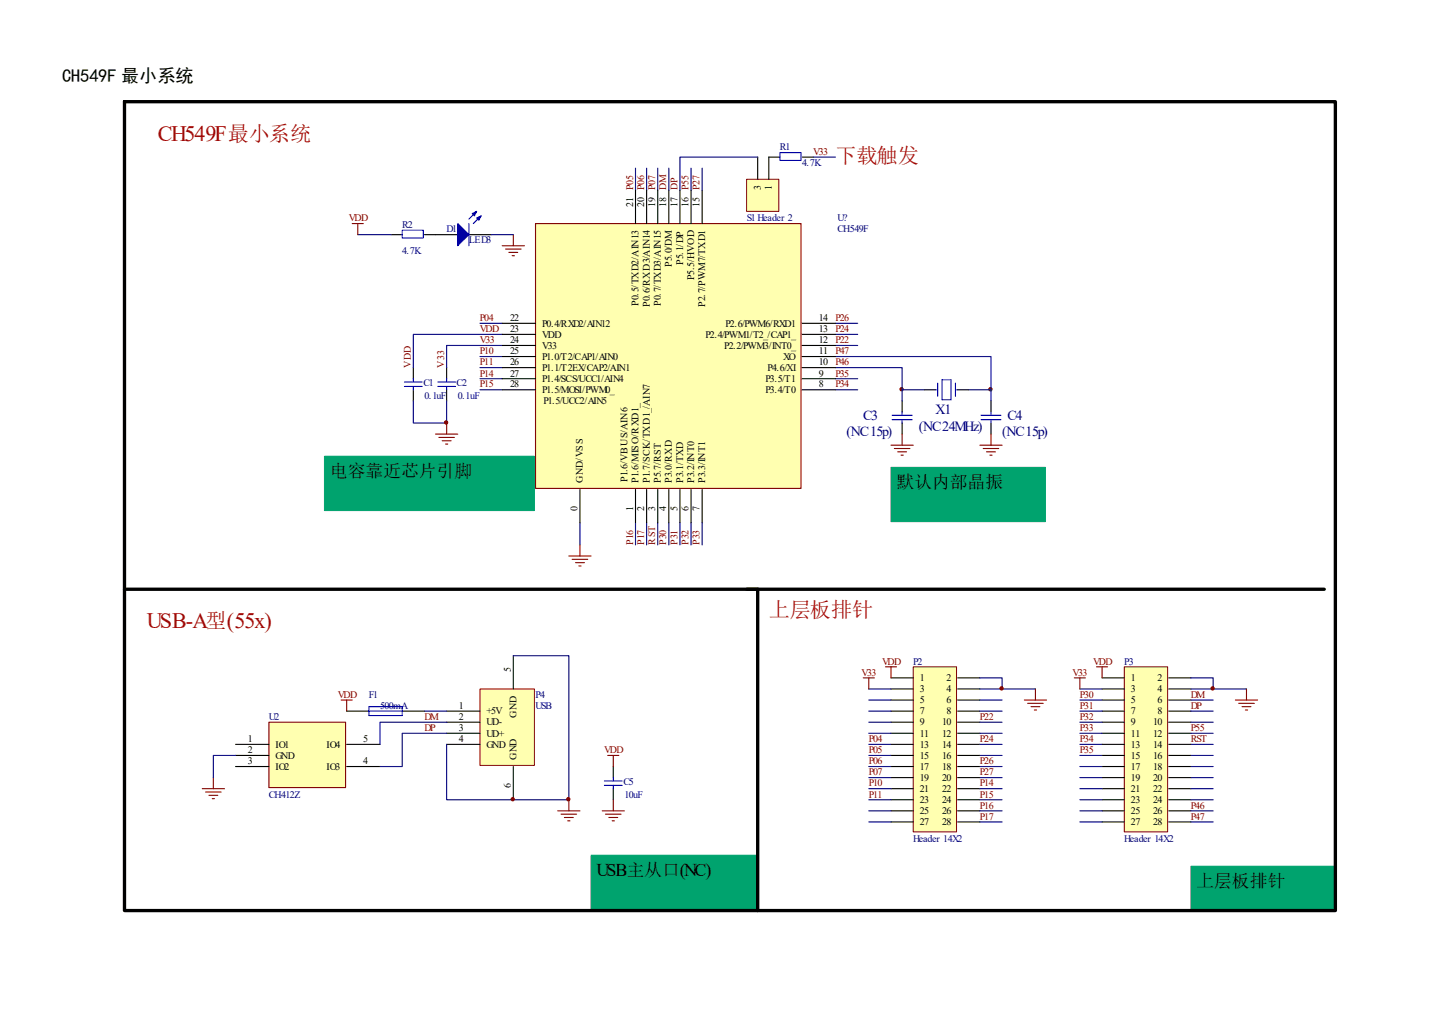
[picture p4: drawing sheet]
<svg xmlns="http://www.w3.org/2000/svg" width="297mm" height="210mm" viewBox="0 0 297 210" stroke-linecap="round" stroke-linejoin="round" font-family="sans-serif">
<g fill="none" stroke="#000080" stroke-width=".23">
<path d="M129.8 34.4v4.5M132.1 34.4v4.5M134.4 34.4v4.5M136.6 34.4v4.5M141.2 34.4v4.5M143.4 34.4v4.5M166.1 32.1h4.6M73.1 47.9h6.8M100.3 47.9h4.6M98 66.1h4.6M98 72.8h4.6M98 75.1h4.6"/>
<path d="M98 77.4h4.6M98 79.6h4.6M170.7 66.1h4.5M170.7 77.4h4.5M170.7 79.6h4.5M170.7 70.6h4.5M170.7 68.3h4.5M84.4 81.9v4.5h6.8v-4.5M118.5 106.8v4.5M129.8 106.8v4.5M132.1 106.8v4.5M134.4 106.8v4.5"/>
<path d="M136.6 106.8v4.5M138.9 106.8v4.5M141.2 106.8v4.5M143.4 106.8v4.5"/>
</g>
<g fill="none" stroke="#800000" stroke-width=".23">
<path d="M71.9 45.7h2.3M73.1 45.7v2.2M102.6 50.2h4.5M103.3 50.9h3.1M103.9 51.6h1.9M104.6 52.2h.5M104.9 47.9v2.3M89 88.7h4.5M89.6 89.4h3.2M90.3 90h1.8M91 90.7h.5M91.2 86.4v2.3"/>
<path d="M182 91h4.5M182.7 91.6h3.2M183.4 92.3h1.8M184 93h.5M184.3 88.7v2.3M200.2 91h4.5M200.8 91.6h3.2M201.5 92.3h1.8M202.2 93h.5M202.4 88.7v2.3M116.2 113.6h4.5M116.9 114.3h3.2"/>
<path d="M117.6 114.9h1.8M118.2 115.6h.5M118.5 111.3v2.3"/>
</g>
<g fill="none" stroke="#000" stroke-width=".23">
<path d="M157 32.1h2.3M163.9 32.1h2.2M79.9 47.9h2.3M86.7 47.9h6.8M95.8 47.9h4.5M84.4 75.1v2.3M84.4 79.6v2.3M91.2 75.1v2.3M91.2 79.6v2.3M188.8 79.6h2.3M195.6 79.6h2.3M184.3 81.9v2.3"/>
<path d="M184.3 86.4v2.3M202.4 81.9v2.3M202.4 86.4v2.3"/>
</g>
<g fill="none" stroke="#00f" stroke-width=".23">
<path d="M159.3 31.2h4.3v1.6h-4.3zM82.2 47h4.3v1.6h-4.3zM95.8 45.7v4.5M97.4 43.2l-1.6 1.6M98.3 44.1l-1.6 1.6M82.6 78h3.6M82.6 79h3.6M84.4 77.4v.6M84.4 79v.6M89.4 78h3.7M89.4 79h3.7M91.2 77.4v.6"/>
<path d="M91.2 79v.6M191.1 79.6h.4M191.5 78.3v2.7M192.4 77.6h1.9v4.1h-1.9zM195.2 78.3v2.7M195.2 79.6h.4M182.2 85.7h4.1M182.2 84.8h4.1M184.3 84.2v.6M184.3 85.7v.7M200.4 85.7h4.1M200.4 84.8h4.1"/>
<path d="M202.4 84.2v.6M202.4 85.7v.7"/>
</g>
<g fill="#00a36e" stroke="#00a36e" stroke-width=".2">
<path d="M66.3 93.2h42.9v11.1h-42.9z" fill-rule="evenodd"/>
<path d="M243.3 177h29.3v8.8h-29.3z" fill-rule="evenodd"/>
<path d="M182 95.5h31.6v11.1h-31.6z" fill-rule="evenodd"/>
</g>
<g fill="#00f" stroke="#00f" stroke-width=".23">
<path d="M93.5 45.7l2.3 2.2-2.3 2.3z"/>
<path d="M97.4 44.5l.9-.4-.5 .9z"/>
<path d="M96.5 43.6l.9-.4-.5 .9z"/>
</g>
<g fill="#800000" stroke="#800000" stroke-width=".2">
<circle cx="202.3" cy="79.5" r=".34"/>
<circle cx="184.2" cy="79.5" r=".34"/>
</g>
<path d="M98 140.8h11.2v15.6h-11.2z" fill-rule="evenodd" fill="#ffffb0" stroke="#800000" stroke-width=".2"/>
<path d="M104.9 134v6.8M70.8 145.3h4.6M82.2 145.3h4.5M91.2 145.3h6.8M91.2 152.1h6.8M91.2 149.8h6.8M91.2 147.5h6.8M104.9 156.6v6.8M125.3 156.6v2.3M125.3 161.1v2.3" fill="none" stroke="#000" stroke-width=".23"/>
<path d="M104.9 134h11.3v29.4h-25v-11.3M86.7 145.3h4.5" fill="none" stroke="#000080" stroke-width=".23"/>
<g fill="none" stroke="#800000" stroke-width=".23">
<path d="M69.7 143h2.2M70.8 143v2.3M124.1 154.3h2.3M125.3 154.3v2.3M113.9 165.7h4.6M114.6 166.3h3.2M115.3 167h1.8M116 167.7h.4M116.2 163.4v2.3M123 165.7h4.5M123.7 166.3h3.2M124.4 167h1.8"/>
<path d="M125.1 167.7h.4M125.3 163.4v2.3"/>
</g>
<path d="M75.4 144.4h6.8v1.8h-6.8zM75.4 145.3h6.8M123.5 159.5h3.6M125.3 158.9v.6M123.5 160.4h3.6M125.3 160.4v.7" fill="none" stroke="#00f" stroke-width=".23"/>
<path d="M120.7 174.7h33.9v11.1h-33.9z" fill-rule="evenodd" fill="#00a36e" stroke="#00a36e" stroke-width=".2"/>
<path d="M25.4 20.8h247.4v165.2h-247.4zM25.4 120.4h245.1M154.8 120.4v65.6" fill="none" stroke="#000" stroke-width=".68"/>
<path d="M152.5 36.6h6.6v6.6h-6.6z" fill-rule="evenodd" fill="#ffffb0" stroke="#800000" stroke-width=".2"/>
<path d="M154.8 32.1v4.5M157 32.1v4.5" fill="none" stroke="#000" stroke-width=".23"/>
<path d="M186.5 136.2h8.9v33.8h-8.9z" fill-rule="evenodd" fill="#ffffb0" stroke="#800000" stroke-width=".2"/>
<g fill="none" stroke="#000" stroke-width=".23">
<path d="M182 138.5h4.5M195.6 138.5h4.6M182 140.8h4.5M182 143h4.5M182 145.3h4.5M182 147.5h4.5M182 149.8h4.5M182 152.1h4.5M182 154.3h4.5M182 156.6h4.5M182 158.9h4.5M195.6 140.8h4.6"/>
<path d="M195.6 143h4.6M195.6 145.3h4.6M195.6 147.5h4.6M195.6 149.8h4.6M195.6 152.1h4.6M195.6 154.3h4.6M195.6 156.6h4.6M195.6 158.9h4.6M182 161.1h4.5M182 163.4h4.5M182 165.7h4.5M182 167.9h4.5"/>
<path d="M195.6 161.1h4.6M195.6 163.4h4.6M195.6 165.7h4.6M195.6 167.9h4.6"/>
</g>
<path d="M229.7 136.2h8.8v33.8h-8.8z" fill-rule="evenodd" fill="#ffffb0" stroke="#800000" stroke-width=".2"/>
<g fill="none" stroke="#000" stroke-width=".23">
<path d="M225.1 138.5h4.6M238.7 138.5h4.6M225.1 140.8h4.6M225.1 143h4.6M225.1 145.3h4.6M225.1 147.5h4.6M225.1 149.8h4.6M225.1 152.1h4.6M225.1 154.3h4.6M225.1 156.6h4.6M225.1 158.9h4.6M238.7 140.8h4.6"/>
<path d="M238.7 143h4.6M238.7 145.3h4.6M238.7 147.5h4.6M238.7 149.8h4.6M238.7 152.1h4.6M238.7 154.3h4.6M238.7 156.6h4.6M238.7 158.9h4.6M225.1 161.1h4.6M225.1 163.4h4.6M225.1 165.7h4.6M225.1 167.9h4.6"/>
<path d="M238.7 161.1h4.6M238.7 163.4h4.6M238.7 165.7h4.6M238.7 167.9h4.6"/>
</g>
<g fill="none" stroke="#000080" stroke-width=".23">
<path d="M200.2 138.5h4.5v2.3h-4.5M243.3 138.5h4.5v2.3h-4.5M177.5 143h4.5M177.5 145.3h4.5M177.5 147.5h4.5M177.5 149.8h4.5M177.5 152.1h4.5M177.5 154.3h4.5M177.5 156.6h4.5M177.5 158.9h4.5M177.5 140.8h4.5M200.2 143h4.5"/>
<path d="M200.2 145.3h4.5M200.2 147.5h4.5M200.2 149.8h4.5M200.2 152.1h4.5M200.2 154.3h4.5M200.2 156.6h4.5M200.2 158.9h4.5M204.7 140.8h6.8M220.6 143h4.5M220.6 145.3h4.5M220.6 147.5h4.5M220.6 149.8h4.5"/>
<path d="M220.6 152.1h4.5M220.6 154.3h4.5M220.6 156.6h4.5M220.6 158.9h4.5M220.6 140.8h4.5M243.3 143h4.5M243.3 145.3h4.5M243.3 147.5h4.5M243.3 149.8h4.5M243.3 152.1h4.5M243.3 154.3h4.5M243.3 156.6h4.5"/>
<path d="M243.3 158.9h4.5M247.8 140.8h6.8M177.5 161.1h4.5M177.5 163.4h4.5M177.5 165.7h4.5M177.5 167.9h4.5M200.2 161.1h4.5M200.2 163.4h4.5M200.2 165.7h4.5M200.2 167.9h4.5M220.6 161.1h4.5M220.6 163.4h4.5"/>
<path d="M220.6 165.7h4.5M220.6 167.9h4.5M243.3 161.1h4.5M243.3 163.4h4.5M243.3 165.7h4.5M243.3 167.9h4.5"/>
</g>
<g fill="none" stroke="#800000" stroke-width=".23">
<path d="M176.3 138.5h2.3M177.5 138.5v2.3M180.9 136.2h2.2M182 136.2v2.3M219.5 138.5h2.2M220.6 138.5v2.3M224 136.2h2.3M225.1 136.2v2.3M209.2 143h4.6M209.9 143.7h3.2M210.6 144.4h1.8M211.3 145.1h.4"/>
<path d="M211.5 140.8v2.2M252.4 143h4.5M253 143.7h3.2M253.7 144.4h1.8M254.4 145.1h.5M254.6 140.8v2.2"/>
</g>
<path d="M54.9 147.5h15.7v13.4h-15.7z" fill-rule="evenodd" fill="#ffffb0" stroke="#800000" stroke-width=".23"/>
<path d="M48.1 152.1h6.8M48.1 154.3h6.8M48.1 156.6h6.8M70.8 152.1h6.8M70.8 156.6h6.8" fill="none" stroke="#000" stroke-width=".23"/>
<path d="M43.6 158.9v2.2M41.3 161.1h4.6M42 161.8h3.2M42.7 162.5h1.8M43.4 163.2h.4" fill="none" stroke="#800000" stroke-width=".23"/>
<path d="M154.8 32.1h-15.9v6.8M102.6 70.6h-11.4v4.5M102.6 68.3h-18.2v6.8M170.7 75.1h13.6v6.8M170.7 72.8h31.7v9.1M184.3 79.6h4.5M197.9 79.6h4.5M48.1 154.3h-4.5v4.6M91.2 147.5h-13.6v4.6M91.2 149.8h-9v6.8h-4.6" fill="none" stroke="#000080" stroke-width=".23"/>
<path d="M109.4 45.7h54.2v54.1h-54.2z" fill-rule="evenodd" fill="#ffffb0" stroke="#800000" stroke-width=".23"/>
<g fill="none" stroke="#000" stroke-width=".23">
<path d="M129.8 38.9v6.8M132.1 38.9v6.8M134.4 38.9v6.8M136.6 38.9v6.8M138.9 38.9v6.8M141.2 38.9v6.8M143.4 38.9v6.8M102.6 79.6h6.8M102.6 77.4h6.8M102.6 75.1h6.8M102.6 72.8h6.8M102.6 70.6h6.8"/>
<path d="M102.6 68.3h6.8M102.6 66.1h6.8M163.9 79.6h6.8M163.9 77.4h6.8M163.9 75.1h6.8M163.9 72.8h6.8M163.9 70.6h6.8M163.9 68.3h6.8M163.9 66.1h6.8M118.5 100v6.8M129.8 100v6.8M132.1 100v6.8"/>
<path d="M134.4 100v6.8M136.6 100v6.8M138.9 100v6.8M141.2 100v6.8M143.4 100v6.8"/>
</g>
<g fill="#800000" stroke="#800000" stroke-width=".2">
<circle cx="91.1" cy="86.3" r=".34"/>
<circle cx="104.7" cy="163.3" r=".34"/>
<circle cx="116.1" cy="163.3" r=".34"/>
<circle cx="204.6" cy="140.6" r=".34"/>
<circle cx="247.7" cy="140.6" r=".34"/>
</g>
<g font-size="4.5" fill="#bf0000">
<text x="32.3" y="28.8">CH549F最小系统</text>
<text x="30" y="128.4">USB-A型(55x)</text>
</g>
<g font-size="4.3" fill="#bf0000">
<text x="170.7" y="33.3">下载触发</text>
<text x="157.1" y="126.1">上层板排针</text>
</g>
<g font-size="3.7">
<text x="12.7" y="16.8">CH549F 最小系统</text>
<text x="121.9" y="179">USB主从口(NC)</text>
</g>
<g font-size="3.6">
<text x="67.4" y="97.5">电容靠近芯片引脚</text>
<text x="183.1" y="99.8">默认内部晶振</text>
<text x="244.4" y="181.3">上层板排针</text>
</g>
<g font-size="2.9" fill="#000080">
<text x="172.9" y="89.2">(NC 15p)</text>
<text x="176.3" y="85.8">C3</text>
<text x="187.7" y="88">(NC 24MHz)</text>
<text x="191.1" y="84.6">X1</text>
<text x="204.7" y="89.2">(NC 15p)</text>
<text x="205.8" y="85.8">C4</text>
</g>
<g font-size="2" fill="#000080">
<text x="159.3" y="30.7">R1</text>
<text x="163.9" y="33.9">4.7K</text>
<text x="82.2" y="46.6">R2</text>
<text x="91.2" y="47.5">D1</text>
<text x="152.5" y="45.2">S1Header 2</text>
<text x="171.1" y="45.2">U?</text>
<text x="171.1" y="47.5">CH549F</text>
<text x="82.2" y="52">4.7K</text>
<text x="95.8" y="49.7">LED3</text>
<text x="86.5" y="79">C1</text>
<text x="86.7" y="81.4">0.1uF</text>
<text x="93.3" y="79">C2</text>
<text x="93.5" y="81.4">0.1uF</text>
<text x="186.6" y="135.8">P2</text>
<text x="229.7" y="135.8">P3</text>
<text x="75.4" y="142.5">F1</text>
<text x="109.4" y="142.5">P4</text>
<text x="54.9" y="147.1">U2</text>
<text x="77.6" y="144.8">500mA</text>
<text x="109.4" y="144.8">USB</text>
<text x="127.3" y="160.4">C5</text>
<text x="54.9" y="162.9">CH412Z</text>
<text x="127.5" y="162.9">10uF</text>
<text x="186.6" y="172">Header 14X2</text>
<text x="229.7" y="172">Header 14X2</text>
</g>
<g font-size="2" fill="#800000">
<text x="166.1" y="31.6">V33</text>
<text x="129.3" y="38.9" transform="rotate(-90 129.3 38.9)">P05</text>
<text x="131.6" y="38.9" transform="rotate(-90 131.6 38.9)">P06</text>
<text x="133.9" y="38.9" transform="rotate(-90 133.9 38.9)">P07</text>
<text x="136.1" y="38.9" transform="rotate(-90 136.1 38.9)">DM</text>
<text x="138.4" y="38.9" transform="rotate(-90 138.4 38.9)">DP</text>
<text x="140.7" y="38.9" transform="rotate(-90 140.7 38.9)">P55</text>
<text x="142.9" y="38.9" transform="rotate(-90 142.9 38.9)">P27</text>
<text x="71.3" y="45.2">VDD</text>
<text x="98" y="65.6">P04</text>
<text x="170.6" y="65.6">P26</text>
<text x="98" y="67.9">VDD</text>
<text x="98" y="70.1">V33</text>
<text x="170.6" y="67.9">P24</text>
<text x="170.6" y="70.1">P22</text>
<text x="83.9" y="75.1" transform="rotate(-90 83.9 75.1)">VDD</text>
<text x="90.7" y="75.1" transform="rotate(-90 90.7 75.1)">V33</text>
<text x="98" y="72.4">P10</text>
<text x="98" y="74.6">P11</text>
<text x="98" y="76.9">P14</text>
<text x="170.6" y="76.9">P35</text>
<text x="170.6" y="74.6">P46</text>
<text x="170.6" y="72.4">P47</text>
<text x="98" y="79.2">P15</text>
<text x="170.6" y="79.2">P34</text>
<text x="129.3" y="111.3" transform="rotate(-90 129.3 111.3)">P16</text>
<text x="131.6" y="111.3" transform="rotate(-90 131.6 111.3)">P17</text>
<text x="133.9" y="111.3" transform="rotate(-90 133.9 111.3)">RST</text>
<text x="136.1" y="111.3" transform="rotate(-90 136.1 111.3)">P30</text>
<text x="138.4" y="111.3" transform="rotate(-90 138.4 111.3)">P31</text>
<text x="140.7" y="111.3" transform="rotate(-90 140.7 111.3)">P32</text>
<text x="142.9" y="111.3" transform="rotate(-90 142.9 111.3)">P33</text>
<text x="180.2" y="135.8">VDD</text>
<text x="223.3" y="135.8">VDD</text>
<text x="69" y="142.5">VDD</text>
<text x="176" y="138">V33</text>
<text x="219.1" y="138">V33</text>
<text x="220.6" y="142.5">P30</text>
<text x="243.3" y="142.5">DM</text>
<text x="86.7" y="147.1">DM</text>
<text x="86.7" y="149.3">DP</text>
<text x="200.1" y="147.1">P22</text>
<text x="220.6" y="144.8">P31</text>
<text x="220.6" y="147.1">P32</text>
<text x="220.6" y="149.3">P33</text>
<text x="243.3" y="144.8">DP</text>
<text x="243.3" y="149.3">P55</text>
<text x="123.4" y="153.9">VDD</text>
<text x="177.5" y="151.6">P04</text>
<text x="177.5" y="153.9">P05</text>
<text x="200.1" y="151.6">P24</text>
<text x="220.6" y="151.6">P34</text>
<text x="220.6" y="153.9">P35</text>
<text x="243.3" y="151.6">RST</text>
<text x="177.5" y="156.1">P06</text>
<text x="177.5" y="158.4">P07</text>
<text x="177.5" y="160.7">P10</text>
<text x="200.1" y="160.7">P14</text>
<text x="200.1" y="156.1">P26</text>
<text x="200.1" y="158.4">P27</text>
<text x="177.5" y="162.9">P11</text>
<text x="200.1" y="162.9">P15</text>
<text x="200.1" y="165.2">P16</text>
<text x="200.1" y="167.5">P17</text>
<text x="243.3" y="165.2">P46</text>
<text x="243.3" y="167.5">P47</text>
</g>
<g font-size="2">
<text x="155.4" y="38.9" transform="rotate(-90 155.4 38.9)">3</text>
<text x="157.7" y="38.9" transform="rotate(-90 157.7 38.9)">1</text>
<text x="129.3" y="42.3" transform="rotate(-90 129.3 42.3)">21</text>
<text x="131.6" y="42.3" transform="rotate(-90 131.6 42.3)">20</text>
<text x="133.9" y="42.3" transform="rotate(-90 133.9 42.3)">19</text>
<text x="136.1" y="42.3" transform="rotate(-90 136.1 42.3)">18</text>
<text x="138.4" y="42.3" transform="rotate(-90 138.4 42.3)">17</text>
<text x="140.7" y="42.3" transform="rotate(-90 140.7 42.3)">16</text>
<text x="142.9" y="42.3" transform="rotate(-90 142.9 42.3)">15</text>
<text x="137.2" y="54.5" transform="rotate(-90 137.2 54.5)">P5.0/DM</text>
<text x="139.5" y="54.1" transform="rotate(-90 139.5 54.1)">P5.1/DP</text>
<text x="141.8" y="57.2" transform="rotate(-90 141.8 57.2)">P5.5/HVOD</text>
<text x="104.2" y="65.6">22</text>
<text x="130.4" y="62.4" transform="rotate(-90 130.4 62.4)">P0.5/TXD2/AIN13</text>
<text x="132.7" y="62.7" transform="rotate(-90 132.7 62.7)">P0.6/RXD3/AIN14</text>
<text x="135" y="62.4" transform="rotate(-90 135 62.4)">P0.7/TXD3/AIN15</text>
<text x="144.1" y="62.7" transform="rotate(-90 144.1 62.7)">P2.7/PWM7/TXD1</text>
<text x="167.3" y="65.6">14</text>
<text x="104.2" y="67.9">23</text>
<text x="104.2" y="70.1">24</text>
<text x="110.7" y="66.7">P0.4/RXD2/AIN12</text>
<text x="110.7" y="69">VDD</text>
<text x="110.7" y="71.2">V33</text>
<text x="144.1" y="69">P2.4/PWM1/T2_/CAP1_</text>
<text x="148" y="71.2">P2.2/PWM3/INT0_</text>
<text x="148.2" y="66.7">P2.6/PWM6/RXD1</text>
<text x="167.3" y="70.1">12</text>
<text x="167.3" y="67.9">13</text>
<text x="104.2" y="72.4">25</text>
<text x="104.2" y="74.6">26</text>
<text x="104.2" y="76.9">27</text>
<text x="110.7" y="73.5">P1.0/T2/CAP1/AIN0</text>
<text x="110.7" y="75.8">P1.1/T2EX/CAP2/AIN1</text>
<text x="156.8" y="75.8">P4.6/XI</text>
<text x="160" y="73.5">XO</text>
<text x="167.3" y="76.9">9</text>
<text x="167.3" y="74.6">10</text>
<text x="167.3" y="72.4">11</text>
<text x="104.2" y="79.2">28</text>
<text x="110.7" y="80.3">P1.5/MOSI/PWM0_</text>
<text x="110.7" y="78">P1.4/SCS/UCC1/AIN4</text>
<text x="111" y="82.5">P1.5/UCC2/AIN5</text>
<text x="156.4" y="80.3">P3.4/T0</text>
<text x="156.4" y="78">P3.5/T1</text>
<text x="167.3" y="79.2">8</text>
<text x="119.1" y="98.6" transform="rotate(-90 119.1 98.6)">GND/VSS</text>
<text x="128.2" y="98.4" transform="rotate(-90 128.2 98.4)">P1.6/VBUS/AIN6</text>
<text x="130.4" y="98.6" transform="rotate(-90 130.4 98.6)">P1.6/MISO/RXD1_</text>
<text x="132.7" y="98.6" transform="rotate(-90 132.7 98.6)">P1.7/SCK/TXD1_/AIN7</text>
<text x="135" y="98.6" transform="rotate(-90 135 98.6)">P5.7/RST</text>
<text x="137.2" y="98.6" transform="rotate(-90 137.2 98.6)">P3.0/RXD</text>
<text x="139.5" y="98.6" transform="rotate(-90 139.5 98.6)">P3.1/TXD</text>
<text x="141.8" y="98.6" transform="rotate(-90 141.8 98.6)">P3.2/INT0</text>
<text x="144.1" y="98.6" transform="rotate(-90 144.1 98.6)">P3.3/INT1</text>
<text x="118" y="104.3" transform="rotate(-90 118 104.3)">0</text>
<text x="129.3" y="104.3" transform="rotate(-90 129.3 104.3)">1</text>
<text x="131.6" y="104.3" transform="rotate(-90 131.6 104.3)">2</text>
<text x="133.9" y="104.3" transform="rotate(-90 133.9 104.3)">3</text>
<text x="136.1" y="104.3" transform="rotate(-90 136.1 104.3)">4</text>
<text x="138.4" y="104.3" transform="rotate(-90 138.4 104.3)">5</text>
<text x="140.7" y="104.3" transform="rotate(-90 140.7 104.3)">6</text>
<text x="142.9" y="104.3" transform="rotate(-90 142.9 104.3)">7</text>
<text x="104.3" y="137.4" transform="rotate(-90 104.3 137.4)">5</text>
<text x="187.9" y="139.1">1</text>
<text x="187.9" y="141.4">3</text>
<text x="187.9" y="143.7">5</text>
<text x="193.3" y="139.1">2</text>
<text x="193.3" y="141.4">4</text>
<text x="193.3" y="143.7">6</text>
<text x="231" y="139.1">1</text>
<text x="231" y="141.4">3</text>
<text x="231" y="143.7">5</text>
<text x="236.5" y="139.1">2</text>
<text x="236.5" y="141.4">4</text>
<text x="236.5" y="143.7">6</text>
<text x="93.7" y="144.8">1</text>
<text x="93.7" y="149.3">3</text>
<text x="93.7" y="147.1">2</text>
<text x="99.4" y="146">+5V</text>
<text x="99.4" y="148.2">UD-</text>
<text x="105.5" y="146.6" transform="rotate(-90 105.5 146.6)">GND</text>
<text x="187.9" y="146">7</text>
<text x="187.9" y="148.2">9</text>
<text x="192.4" y="148.2">10</text>
<text x="193.3" y="146">8</text>
<text x="231" y="146">7</text>
<text x="231" y="148.2">9</text>
<text x="235.6" y="148.2">10</text>
<text x="236.5" y="146">8</text>
<text x="50.6" y="151.6">1</text>
<text x="50.6" y="153.9">2</text>
<text x="56.3" y="152.7">IO1</text>
<text x="56.3" y="155">GND</text>
<text x="66.7" y="152.7">IO4</text>
<text x="74.2" y="151.6">5</text>
<text x="93.7" y="151.6">4</text>
<text x="99.4" y="152.7">GND</text>
<text x="99.4" y="150.5">UD+</text>
<text x="105.5" y="155.2" transform="rotate(-90 105.5 155.2)">GND</text>
<text x="187.9" y="150.5">11</text>
<text x="187.9" y="152.7">13</text>
<text x="187.9" y="155">15</text>
<text x="192.4" y="150.5">12</text>
<text x="192.4" y="152.7">14</text>
<text x="192.4" y="155">16</text>
<text x="231" y="150.5">11</text>
<text x="231" y="152.7">13</text>
<text x="231" y="155">15</text>
<text x="235.6" y="150.5">12</text>
<text x="235.6" y="152.7">14</text>
<text x="235.6" y="155">16</text>
<text x="50.6" y="156.1">3</text>
<text x="56.3" y="157.3">IO2</text>
<text x="66.7" y="157.3">IO3</text>
<text x="74.2" y="156.1">4</text>
<text x="104.3" y="160.9" transform="rotate(-90 104.3 160.9)">6</text>
<text x="187.9" y="157.3">17</text>
<text x="187.9" y="159.5">19</text>
<text x="187.9" y="161.8">21</text>
<text x="192.4" y="157.3">18</text>
<text x="192.4" y="159.5">20</text>
<text x="192.4" y="161.8">22</text>
<text x="231" y="157.3">17</text>
<text x="231" y="159.5">19</text>
<text x="231" y="161.8">21</text>
<text x="235.6" y="157.3">18</text>
<text x="235.6" y="159.5">20</text>
<text x="235.6" y="161.8">22</text>
<text x="187.9" y="164">23</text>
<text x="187.9" y="166.3">25</text>
<text x="192.4" y="164">24</text>
<text x="192.4" y="166.3">26</text>
<text x="231" y="164">23</text>
<text x="231" y="166.3">25</text>
<text x="235.6" y="164">24</text>
<text x="235.6" y="166.3">26</text>
<text x="187.9" y="168.6">27</text>
<text x="192.4" y="168.6">28</text>
<text x="231" y="168.6">27</text>
<text x="235.6" y="168.6">28</text>
</g>
</svg>
